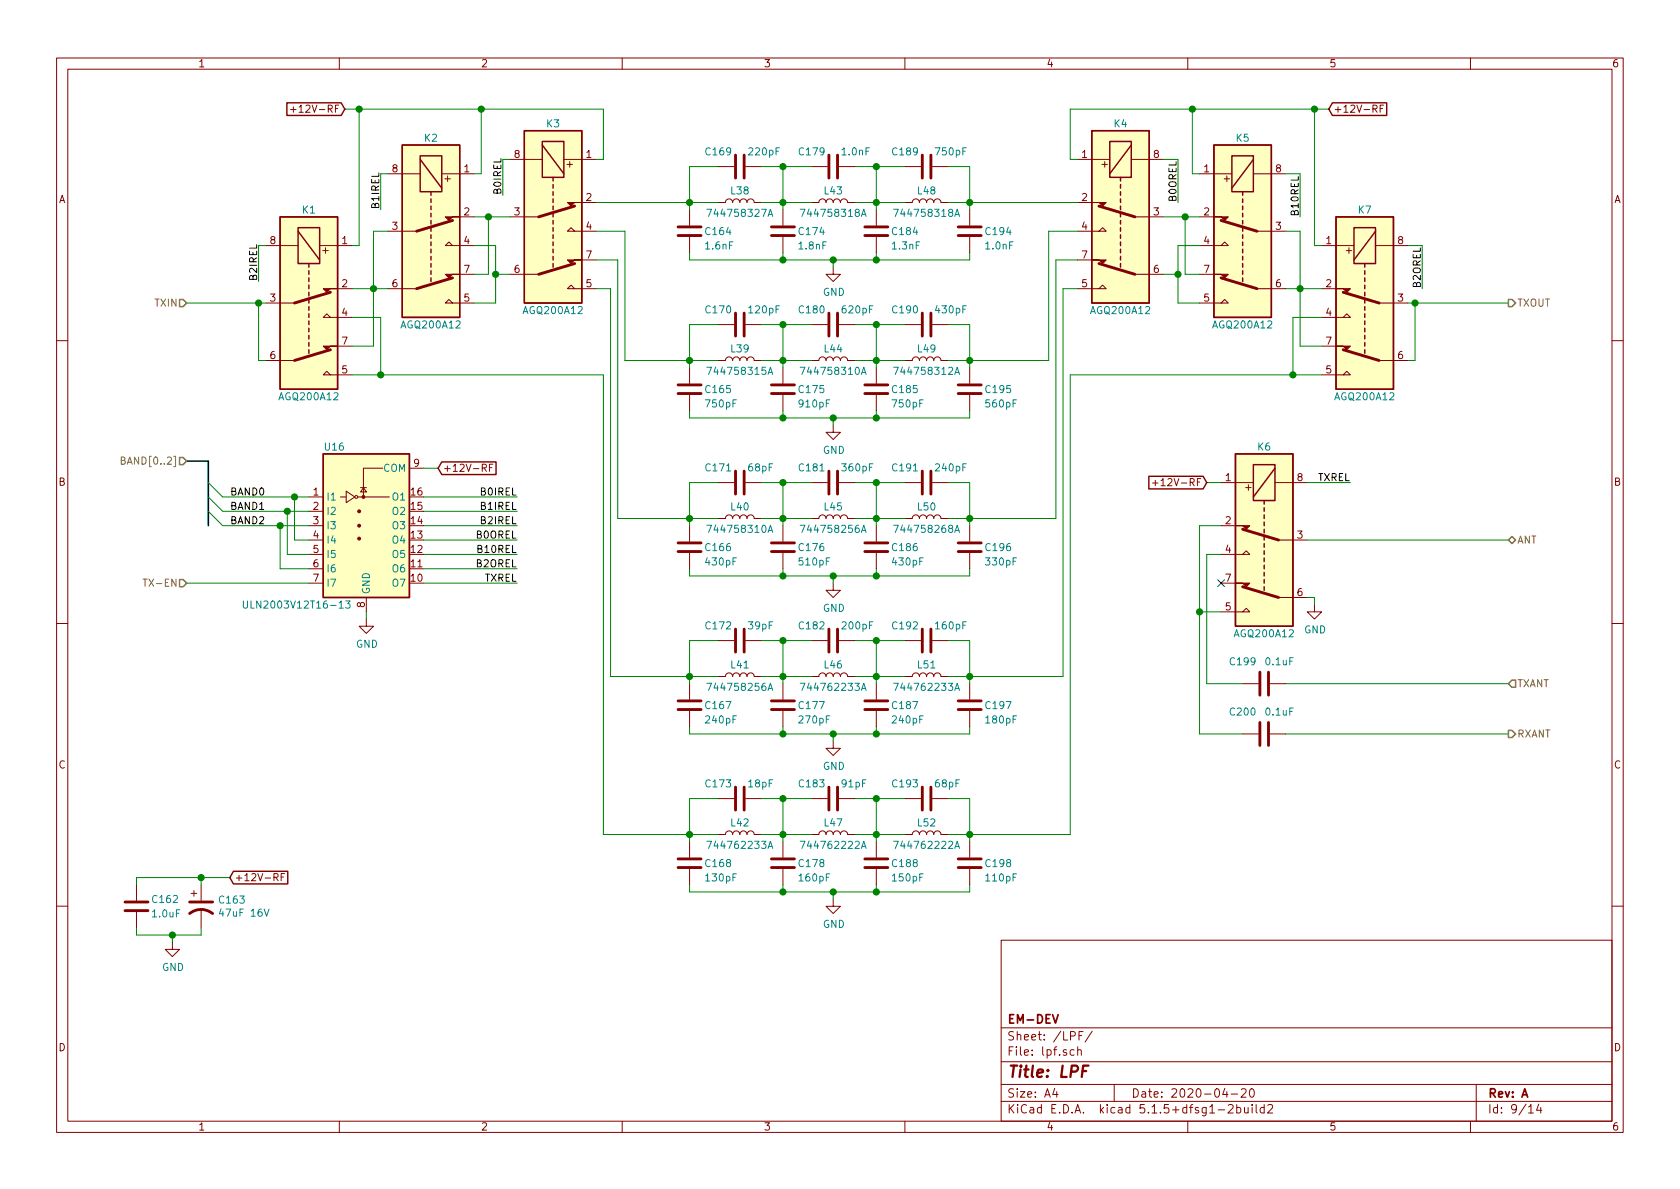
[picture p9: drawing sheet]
<svg xmlns="http://www.w3.org/2000/svg" width="297mm" height="210mm" viewBox="0 0 297 210" stroke-linecap="round" stroke-linejoin="round" font-family="sans-serif">
<g fill="none" stroke="#840000" stroke-width=".18">
<path d="M10 10.3h277v189.9h-277zM12 12.2h273v186.1h-273zM51.4 19.4h.9M51.9 18.9v1M60 10.3v1.9M110 10.3v1.9M160 10.3v1.9M210 10.3v1.9M242.7 19.2l.7-.1v-.4l-.7-.1v1.3M243.1 19.2l.4 .7M244 19.2h.4M244.6 18.6h-.6v1.3"/>
<path d="M260 10.3v1.9M68.6 30.7h5.7M78.1 30.7h5.7M81.3 38.3h2.5M90.2 28.2h5.7M90.2 38.3h5M99.7 28.2h5.7M102.9 35.8h2.5M121.9 37.1v2.8M127 35.8h1.3a.63 .63 0 0 1 .6-.6 .63 .63 0 0 1 .6 .6 .63 .63 0 0 1 .7-.6 .63 .63 0 0 1 .6 .6 .63 .63 0 0 1 .6-.6 .63 .63 0 0 1 .7 .6 .63 .63 0 0 1 .6-.6 .63 .63 0 0 1 .6 .6h1.3M127 29.5h2.8M131.8 29.5h2.8"/>
<path d="M138.4 37.1v2.8M143.5 35.8h1.3a.63 .63 0 0 1 .6-.6 .63 .63 0 0 1 .6 .6 .63 .63 0 0 1 .7-.6 .63 .63 0 0 1 .6 .6 .63 .63 0 0 1 .7-.6 .63 .63 0 0 1 .6 .6 .63 .63 0 0 1 .6-.6 .63 .63 0 0 1 .7 .6h1.2M143.5 29.5h2.8M148.3 29.5h2.8M154.9 37.1v2.8M160 35.8h1.3a.63 .63 0 0 1 .6-.6 .63 .63 0 0 1 .7 .6 .63 .63 0 0 1 .6-.6 .63 .63 0 0 1 .6 .6 .63 .63 0 0 1 .7-.6 .63 .63 0 0 1 .6 .6 .63 .63 0 0 1 .6-.6 .63 .63 0 0 1 .7 .6h1.2M160 29.5h2.8M164.8 29.5h2.8M171.4 37.1v2.8M190.5 28.2h5.7M190.5 35.8h2.5M200 28.2h5.7"/>
<path d="M200.7 38.3h5M212.1 38.3h2.5M212.1 30.7h5.7M221.6 30.7h5.7M47 43.4h5.7M47 53.6h5.1M56.5 43.4h5.7M58.4 56.1l-.6-.6-.7 .6h5.1M59.7 51h2.5M68.6 40.9h5.1M68.6 51h5.1M80 43.4l-.6-.6-.7 .6h5.1"/>
<path d="M80 53.6l-.6-.6-.7 .6h5.1M81.3 48.5h2.5M90.2 48.5h5M101.6 40.9l-.6-.6-.7 .6h5.1M101.6 51l-.6-.6-.7 .6h5.1M102.9 46h2.5M121.9 41.9v2.8M127 57.4h2.8M131.8 57.4h2.8M138.4 41.9v2.8M143.5 57.4h2.8M147.3 47.2v1.3h1.3l-1.3 1.3-1.3-1.3h1.3"/>
<path d="M148.3 57.4h2.8M154.9 41.9v2.8M160 57.4h2.8M164.8 57.4h2.8M171.4 41.9v2.8M190.5 40.9h5.1l-.7-.6-.6 .6M190.5 51h5.1l-.7-.6-.6 .6M190.5 46h2.5M200.7 48.5h5M212.1 43.4h5.1l-.7-.6-.6 .6M212.1 53.6h5.1l-.7-.6-.6 .6M212.1 48.5h2.5"/>
<path d="M222.2 40.9h5.1M222.2 51h5.1M233.7 56.1h5.1l-.7-.6-.6 .6M233.7 51h2.5M233.7 43.4h5.7M243.2 43.4h5.7M243.8 53.6h5.1M10 60.2h2M47 63.7h5.1M58.4 66.3l-.6-.6-.7 .6h5.1M59.7 61.2h2.5M121.9 65v2.8"/>
<path d="M121.9 69.8v2.8M127 63.7h1.3a.63 .63 0 0 1 .6-.6 .63 .63 0 0 1 .6 .6 .63 .63 0 0 1 .7-.6 .63 .63 0 0 1 .6 .6 .63 .63 0 0 1 .6-.6 .63 .63 0 0 1 .7 .6 .63 .63 0 0 1 .6-.6 .63 .63 0 0 1 .6 .6h1.3M138.4 65v2.8M138.4 69.8v2.8M143.5 63.7h1.3a.63 .63 0 0 1 .6-.6 .63 .63 0 0 1 .6 .6 .63 .63 0 0 1 .7-.6 .63 .63 0 0 1 .6 .6 .63 .63 0 0 1 .7-.6 .63 .63 0 0 1 .6 .6 .63 .63 0 0 1 .6-.6 .63 .63 0 0 1 .7 .6h1.2M147.3 75.2v1.2h1.3l-1.3 1.3-1.3-1.3h1.3M154.9 65v2.8M154.9 69.8v2.8M160 63.7h1.3a.63 .63 0 0 1 .6-.6 .63 .63 0 0 1 .7 .6 .63 .63 0 0 1 .6-.6 .63 .63 0 0 1 .6 .6 .63 .63 0 0 1 .7-.6 .63 .63 0 0 1 .6 .6 .63 .63 0 0 1 .6-.6 .63 .63 0 0 1 .7 .6h1.2M171.4 65v2.8M171.4 69.8v2.8M233.7 66.3h5.1l-.7-.6-.6 .6"/>
<path d="M233.7 61.2h2.5M243.8 63.7h5.1M285 60.2h2M54.6 95.5h2.5M54.6 93h2.5M54.6 98h2.5M54.6 87.9h2.5M54.6 90.4h2.5M60.2 87.9h1M61.2 86.9l1.5 1-1.5 1zM63.2 87.9h5.6M63.8 86.2h1"/>
<path d="M64.3 86.2l.5 .8h-1zM67.7 82.8h-3.4v5.1M72.4 82.8h2.5M85.3 82.7l.7-.1v-.4l-.7-.1v1.3M85.6 82.7l.4 .7M86.5 82.7h.5M87.1 82.1h-.6v1.3M121.9 93v2.8M121.9 97.8v2.8M127 91.7h1.3a.63 .63 0 0 1 .6-.6 .63 .63 0 0 1 .6 .6 .63 .63 0 0 1 .7-.6 .63 .63 0 0 1 .6 .6 .63 .63 0 0 1 .6-.6 .63 .63 0 0 1 .7 .6 .63 .63 0 0 1 .6-.6 .63 .63 0 0 1 .6 .6h1.3M127 85.3h2.8M131.8 85.3h2.8"/>
<path d="M138.4 93v2.8M138.4 97.8v2.8M143.5 91.7h1.3a.63 .63 0 0 1 .6-.6 .63 .63 0 0 1 .6 .6 .63 .63 0 0 1 .7-.6 .63 .63 0 0 1 .6 .6 .63 .63 0 0 1 .7-.6 .63 .63 0 0 1 .6 .6 .63 .63 0 0 1 .6-.6 .63 .63 0 0 1 .7 .6h1.2M143.5 85.3h2.8M148.3 85.3h2.8M154.9 93v2.8M154.9 97.8v2.8M160 91.7h1.3a.63 .63 0 0 1 .6-.6 .63 .63 0 0 1 .7 .6 .63 .63 0 0 1 .6-.6 .63 .63 0 0 1 .6 .6 .63 .63 0 0 1 .7-.6 .63 .63 0 0 1 .6 .6 .63 .63 0 0 1 .6-.6 .63 .63 0 0 1 .7 .6h1.2M160 85.3h2.8M164.8 85.3h2.8M171.4 93v2.8M171.4 97.8v2.8"/>
<path d="M203.8 85.4h.9M204.3 84.9v1M215.9 98h5.1l-.7-.6-.6 .6M215.9 85.3h5.7M215.9 93h2.5M225.4 85.3h5.7M226.1 95.5h5M10 110.3h2M54.6 103.1h2.5M54.6 100.6h2.5M64.8 109.5v1.2h1.2l-1.2 1.3-1.3-1.3h1.3M64.8 105.7v2.5"/>
<path d="M127 119.6h1.3a.63 .63 0 0 1 .6-.6 .63 .63 0 0 1 .6 .6 .63 .63 0 0 1 .7-.6 .63 .63 0 0 1 .6 .6 .63 .63 0 0 1 .6-.6 .63 .63 0 0 1 .7 .6 .63 .63 0 0 1 .6-.6 .63 .63 0 0 1 .6 .6h1.3M127 113.3h2.8M131.8 113.3h2.8M143.5 119.6h1.3a.63 .63 0 0 1 .6-.6 .63 .63 0 0 1 .6 .6 .63 .63 0 0 1 .7-.6 .63 .63 0 0 1 .6 .6 .63 .63 0 0 1 .7-.6 .63 .63 0 0 1 .6 .6 .63 .63 0 0 1 .6-.6 .63 .63 0 0 1 .7 .6h1.2M143.5 113.3h2.8M147.3 103.1v1.3h1.3l-1.3 1.3-1.3-1.3h1.3M148.3 113.3h2.8M160 119.6h1.3a.63 .63 0 0 1 .6-.6 .63 .63 0 0 1 .7 .6 .63 .63 0 0 1 .6-.6 .63 .63 0 0 1 .6 .6 .63 .63 0 0 1 .7-.6 .63 .63 0 0 1 .6 .6 .63 .63 0 0 1 .6-.6 .63 .63 0 0 1 .7 .6h1.2M160 113.3h2.8M164.8 113.3h2.8M215.9 108.2h5.1l-.7-.6-.6 .6M215.9 103.1h2.5"/>
<path d="M226.1 105.7h5M232.4 106.9v1.3h1.3l-1.3 1.3-1.3-1.3h1.3M285 110.3h2M121.9 120.9v2.8M121.9 125.7v2.8M138.4 120.9v2.8M138.4 125.7v2.8M147.3 131.1v1.2h1.3l-1.3 1.3-1.3-1.3h1.3M154.9 120.9v2.8M154.9 125.7v2.8M171.4 120.9v2.8M171.4 125.7v2.8"/>
<path d="M219.7 120.9h2.8M219.7 129.8h2.8M224.5 120.9h2.8M224.5 129.8h2.8M24.1 156.5v2.8M33.8 158h1M34.3 157.5v1M35.6 156.5v2.8M48.4 155.1l.7-.1v-.4l-.7-.1v1.2M48.7 155.1l.5 .6M49.7 155.1h.4M50.3 154.5h-.6v1.2"/>
<path d="M121.9 148.8v2.8M121.9 153.7v2.8M127 147.6h1.3a.63 .63 0 0 1 .6-.7 .63 .63 0 0 1 .6 .7 .63 .63 0 0 1 .7-.7 .63 .63 0 0 1 .6 .7 .63 .63 0 0 1 .6-.7 .63 .63 0 0 1 .7 .7 .63 .63 0 0 1 .6-.7 .63 .63 0 0 1 .6 .7h1.3M127 141.2h2.8M131.8 141.2h2.8M138.4 148.8v2.8M138.4 153.7v2.8M143.5 147.6h1.3a.63 .63 0 0 1 .6-.7 .63 .63 0 0 1 .6 .7 .63 .63 0 0 1 .7-.7 .63 .63 0 0 1 .6 .7 .63 .63 0 0 1 .7-.7 .63 .63 0 0 1 .6 .7 .63 .63 0 0 1 .6-.7 .63 .63 0 0 1 .7 .7h1.2M143.5 141.2h2.8M147.3 159v1.3h1.3l-1.3 1.2-1.3-1.2h1.3M148.3 141.2h2.8M154.9 148.8v2.8"/>
<path d="M154.9 153.7v2.8M160 147.6h1.3a.63 .63 0 0 1 .6-.7 .63 .63 0 0 1 .7 .7 .63 .63 0 0 1 .6-.7 .63 .63 0 0 1 .6 .7 .63 .63 0 0 1 .7-.7 .63 .63 0 0 1 .6 .7 .63 .63 0 0 1 .6-.7 .63 .63 0 0 1 .7 .7h1.2M160 141.2h2.8M164.8 141.2h2.8M171.4 148.8v2.8M171.4 153.7v2.8M10 160.2h2M24.1 161.3v2.8M30.5 166.6v1.3h1.2l-1.2 1.3-1.3-1.3h1.3M35.6 160.8v3.3M177 166.3h108v32h-108zM285 160.2h2"/>
<path d="M60 198.3v1.9M110 198.3v1.9M160 198.3v1.9M177 194.8h108M177 191.8h108M177 187.8h108M177 181.8h108M186.5 192.5l-.4 1h1M186.8 193v1M189.9 185.7l-.4-.1-.3 .3 .1 .6h.6M190.6 185.7l.2-.1 .3 .1 .1 .9M190.6 185.1v1.5"/>
<path d="M190.8 183.1h.5M191.5 182.4h-.7v1.5M193.1 182.3l-1.3 2M197 191.8v3M210 198.3v1.9M215.4 196.3h1.1M216.6 192.5l-.4 1h.9M216.9 193v1M217.2 195.5l.2-.2h.4l.2 .5-.9 1h.9M217.7 193.5h1.1M218.7 195.9l.4-.1 .3 .3-.1 .6h-.6M218.7 195.3v1.5"/>
<path d="M219.5 192.7l.2-.2h.3l.3 .2v.3v.2l-.9 .8h.9M220 195.8l.1 .9 .3 .1 .3-.1M220.7 195.8v1M221.1 192.6l.2-.1a.8 .8 0 0 1 .5 .8 .8 .8 0 0 1-.5 .7 1 1 0 0 1-.2-1.4zM221.4 195.3v.2M221.4 195.8v1M222.1 195.3v1.3l.2 .2M223.5 195.9l-.4-.1-.3 .3 .1 .6 .2 .1 .4-.1M223.5 195.3v1.5M224.2 195.5l.2-.2h.3l.3 .5-.9 1h.9M260 198.3v1.9M261 191.8v6.5"/>
<path d="M270.3 195.8l.4-.5v1.5M270.3 196.8h.8M272.1 195.2l-.4 1.1h.9M272.4 195.8v1"/>
<circle cx="63" cy="87.9" r=".25"/>
</g>
<path d="M192.5 188.4h-1l-.2 2" fill="none" stroke="#840000" stroke-width=".41"/>
<path d="M186.1 179.4l.5 1.5 .5-1.5" fill="none" stroke="#840000" stroke-width=".3"/>
<g fill="none" stroke="#008484" stroke-width=".18">
<path d="M125 37h.8l-.5 1.3M135.8 38.3l.4-1.3 .4 1.3M135.9 37.9h.6M141.5 37h.8l-.5 1.3M152.3 38.3l.4-1.3 .4 1.3M152.4 37.9h.6M158 37h.8l-.5 1.3M168.8 38.3l.4-1.3 .4 1.3M168.9 37.9h.6M125 64.9h.8l-.5 1.3M135.8 66.2l.4-1.3 .4 1.3M135.9 65.9h.6"/>
<path d="M141.5 64.9h.8l-.5 1.3M152.3 66.2l.4-1.3 .4 1.3M152.4 65.9h.6M158 64.9h.8l-.5 1.3M168.8 66.2l.4-1.3 .4 1.3M168.9 65.9h.6M125 92.9h.8l-.5 1.3M135.8 94.2l.4-1.3 .4 1.3M135.9 93.8h.6M141.5 92.9h.8l-.5 1.3M152.3 94.2l.4-1.3 .4 1.3M152.4 93.8h.6"/>
<path d="M158 92.9h.8l-.5 1.3M168.8 94.2l.4-1.3 .4 1.3M168.9 93.8h.6M43 106.3v1l.3 .2h.3l.2-.2v-1M61.1 106.3h.8l-.4 .5 .3 .1v.5l-.1 .1-.6-.1M125 120.8h.8l-.5 1.3M135.8 122.1l.4-1.3 .4 1.3M135.9 121.7h.6M141.5 120.8h.8l-.5 1.3M152.3 122.1l.4-1.3 .4 1.3M152.4 121.7h.6M158 120.8h.8l-.5 1.3"/>
<path d="M168.8 122.1l.4-1.3 .4 1.3M168.9 121.7h.6M125 148.8h.8l-.5 1.2M135.8 150l.4-1.2 .4 1.2M135.9 149.7h.6M141.5 148.8h.8l-.5 1.2M152.3 150l.4-1.2 .4 1.2M152.4 149.7h.6M158 148.8h.8l-.5 1.2M168.8 150l.4-1.2 .4 1.2M168.9 149.7h.6M46.7 160.8l.4 1.2 .5-1.2"/>
</g>
<g fill="none" stroke="#840000" stroke-width=".51">
<path d="M80 39l-6.3 1.9M101.6 36.4l-6.4 1.9M130 27.4v4.1M131.6 27.4v4.1M146.6 27.4v4.1M148.1 27.4v4.1M163.1 27.4v4.1M164.6 27.4v4.1M194.3 36.4l6.4 1.9M215.9 39l6.3 1.9M58.4 51.7l-6.3 1.9M80 49.1l-6.3 1.9"/>
<path d="M101.6 46.6l-6.4 1.9M119.9 41.7h4.1M119.9 40.1h4.1M130 55.4v4M131.6 55.4v4M136.4 41.7h4.1M136.4 40.1h4.1M146.6 55.4v4M148.1 55.4v4M152.9 41.7h4.1M152.9 40.1h4.1M163.1 55.4v4"/>
<path d="M164.6 55.4v4M169.4 41.7h4.1M169.4 40.1h4.1M194.3 46.6l6.4 1.9M215.9 49.1l6.3 1.9M237.5 51.7l6.3 1.9M58.4 61.8l-6.3 1.9M119.9 69.6h4.1M119.9 68.1h4.1M136.4 69.6h4.1M136.4 68.1h4.1M152.9 69.6h4.1"/>
<path d="M152.9 68.1h4.1M169.4 69.6h4.1M169.4 68.1h4.1M237.5 61.8l6.3 1.9M119.9 97.5h4.1M119.9 96h4.1M130 83.3v4.1M131.6 83.3v4.1M136.4 97.5h4.1M136.4 96h4.1M146.6 83.3v4.1M148.1 83.3v4.1"/>
<path d="M152.9 97.5h4.1M152.9 96h4.1M163.1 83.3v4.1M164.6 83.3v4.1M169.4 97.5h4.1M169.4 96h4.1M219.7 93.6l6.4 1.9M130 111.2v4.1M131.6 111.2v4.1M146.6 111.2v4.1M148.1 111.2v4.1M163.1 111.2v4.1"/>
<path d="M164.6 111.2v4.1M219.7 103.8l6.4 1.9M222.8 118.9v4M224.3 118.9v4M119.9 125.5h4.1M119.9 123.9h4.1M130 139.2v4.1M131.6 139.2v4.1M136.4 125.5h4.1M136.4 123.9h4.1M146.6 139.2v4.1M148.1 139.2v4.1"/>
<path d="M152.9 125.5h4.1M152.9 123.9h4.1M163.1 139.2v4.1M164.6 139.2v4.1M169.4 125.5h4.1M169.4 123.9h4.1M222.8 127.8v4M224.3 127.8v4M22.1 159.5h4.1M33.5 159.5h4.1M119.9 153.4h4.1M119.9 151.9h4.1"/>
<path d="M136.4 153.4h4.1M136.4 151.9h4.1M152.9 153.4h4.1M152.9 151.9h4.1M169.4 153.4h4.1M169.4 151.9h4.1M22.1 161h4.1M33.5 161.5a3.3 3.3 0 0 1 4.1 0"/>
</g>
<g fill="#ffffc2" stroke="#ffffc2" stroke-width=".18">
<path d="M92.7 23.1h10.2v30.5h-10.2z"/>
<path d="M218.4 80.3h10.2v30.4h-10.2z"/>
<path d="M193 23.1h10.2v30.5h-10.2z"/>
<path d="M57.1 80.3h15.3v25.4h-15.3z"/>
<path d="M236.2 38.3h10.2v30.5h-10.2z"/>
<path d="M214.6 25.6h10.2v30.5h-10.2z"/>
<path d="M49.5 38.3h10.2v30.5h-10.2z"/>
<path d="M71.1 25.6h10.2v30.5h-10.2z"/>
</g>
<g fill="none" stroke="#840000" stroke-width=".25">
<path d="M50.7 18.2h9.6l.7 1.1-.7 1.1h-9.6zM235.6 18.2h9.6v2.2h-9.6l-.7-1.1zM49.5 38.3h10.2v30.5h-10.2zM71.1 25.6h10.2v30.5h-10.2zM74.3 27.6h3.8v6.3h-3.8zM74.3 28.2l3.8 5.1M76.2 33.9v.6M76.2 35.2v.6M76.2 36.4v.7M76.2 37.7v.6M76.2 39v.6M92.7 23.1h10.2v30.5h-10.2z"/>
<path d="M95.9 25h3.8v6.4h-3.8zM95.9 25.6l3.8 5.1M97.8 31.4v.6M97.8 32.6v.7M97.8 33.9v.6M97.8 35.2v.6M97.8 36.4v.7M97.8 37.7v.6M97.8 39v.6M193 23.1h10.2v30.5h-10.2zM196.2 25h3.8v6.4h-3.8zM198.1 31.4v.6"/>
<path d="M198.1 32.6v.7M198.1 33.9v.6M198.1 35.2v.6M198.1 36.4v.7M198.1 37.7v.6M198.1 39v.6M200 25.6l-3.8 5.1M214.6 25.6h10.2v30.5h-10.2zM217.8 27.6h3.8v6.3h-3.8zM219.7 33.9v.6M219.7 35.2v.6M219.7 36.4v.7"/>
<path d="M219.7 37.7v.6M219.7 39v.6M221.6 28.2l-3.8 5.1M236.2 38.3h10.2v30.5h-10.2zM52.7 40.3h3.8v6.3h-3.8zM52.7 40.9l3.8 5.1M54.6 46.6v.6M54.6 47.9v.6M54.6 49.1v.7M54.6 50.4v.6M54.6 51.7v.6M54.6 53v.6"/>
<path d="M54.6 54.2v.7M54.6 55.5v.6M54.6 56.8v.6M54.6 58v.7M54.6 59.3v.6M76.2 40.3v.6M76.2 41.5v.7M76.2 42.8v.6M76.2 44.1v.6M76.2 45.3v.7M76.2 46.6v.6M76.2 47.9v.6"/>
<path d="M76.2 49.1v.7M97.8 40.3v.6M97.8 41.5v.7M97.8 42.8v.6M97.8 44.1v.6M97.8 45.3v.7M97.8 46.6v.6M198.1 40.3v.6M198.1 41.5v.7M198.1 42.8v.6M198.1 44.1v.6M198.1 45.3v.7"/>
<path d="M198.1 46.6v.6M219.7 40.3v.6M219.7 41.5v.7M219.7 42.8v.6M219.7 44.1v.6M219.7 45.3v.7M219.7 46.6v.6M219.7 47.9v.6M219.7 49.1v.7M239.4 40.3h3.8v6.3h-3.8zM241.3 46.6v.6M241.3 47.9v.6"/>
<path d="M241.3 49.1v.7M241.3 50.4v.6M241.3 51.7v.6M241.3 53v.6M241.3 54.2v.7M241.3 55.5v.6M241.3 56.8v.6M241.3 58v.7M241.3 59.3v.6M243.2 40.9l-3.8 5.1M54.6 60.6v.6M54.6 61.8v.7"/>
<path d="M241.3 60.6v.6M241.3 61.8v.7M57.1 80.3h15.3v25.4h-15.3zM78.1 81.7h9.6v2.2h-9.6l-.6-1.1zM203.1 84.2h9.6l.7 1.1-.7 1.2h-9.6zM218.4 80.3h10.2v30.4h-10.2zM221.6 82.2h3.8v6.3h-3.8zM223.5 88.5v.6M223.5 89.8v.6M223.5 91.1v.6M223.5 92.3v.7M223.5 93.6v.6"/>
<path d="M223.5 94.9v.6M223.5 96.1v.7M223.5 97.4v.6M223.5 98.7v.6M223.5 99.9v.7M225.4 82.8l-3.8 5.1M223.5 101.2v.6M223.5 102.5v.6M223.5 103.8v.6M41.3 154.1h9.6v2.2h-9.6l-.7-1.1z"/>
</g>
<g fill="#840000" stroke="#840000" stroke-width=".18">
<path d="M100.3 35.8h2.6h-1.3l-.6 .6z"/>
<path d="M100.3 46h2.6h-1.3l-.6 .6z"/>
<path d="M218.4 93h2.6l-.7 .6-.6-.6z"/>
<path d="M218.4 103.1h2.6l-.7 .7-.6-.7z"/>
<path d="M193 35.8h2.6l-.7 .6-.6-.6z"/>
<path d="M193 46h2.6l-.7 .6-.6-.6z"/>
<path d="M236.2 51h2.6l-.7 .7-.6-.7z"/>
<path d="M236.2 61.2h2.6l-.7 .6-.6-.6z"/>
<path d="M214.6 38.3h2.6l-.7 .7-.6-.7z"/>
<path d="M214.6 48.5h2.6l-.7 .6-.6-.6z"/>
<path d="M57.1 51h2.6h-1.3l-.6 .7z"/>
<path d="M57.1 61.2h2.6h-1.3l-.6 .6z"/>
<path d="M78.7 38.3h2.6h-1.3l-.6 .7z"/>
<path d="M78.7 48.5h2.6h-1.3l-.6 .6z"/>
<circle cx="63.5" cy="95.2" r=".25"/>
<circle cx="63.5" cy="93" r=".25"/>
<circle cx="63.5" cy="90.4" r=".25"/>
<circle cx="64.3" cy="87.9" r=".25"/>
</g>
<path d="M33 81.5h3.8v11.5" fill="none" stroke="#000084" stroke-width=".3"/>
<g fill="none" stroke="#008400" stroke-width=".18">
<path d="M61 19.3h45.7v8.9h-1.3M63.5 19.3v24.1h-1.3M85.1 19.3v11.4h-1.3M210.8 19.3v11.4h1.3M232.4 19.3v24.1h1.3M234.9 19.3h-45.7v8.9h1.3M68.6 30.7h-1.3v6.4M83.8 38.3h6.4M86.4 38.3v10.2h-2.6M90.2 28.2h-1.3v6.3M105.4 35.8h21.6M127 29.5h-5.1v7.6"/>
<path d="M134.6 29.5h8.9M134.6 35.8h8.9M138.4 29.5v7.6M151.1 29.5h8.9M151.1 35.8h8.9M154.9 29.5v7.6M167.6 29.5h3.8v7.6M167.6 35.8h22.9M205.7 38.3h6.4M205.7 28.2h2.6v7.6M209.5 38.3v10.2h2.6M227.3 30.7h2.6v7.6"/>
<path d="M33 53.6h14M45.7 53.6v10.1h1.3M47 43.4h-1.3v6.4M62.2 51h6.4M62.2 56.1h5.1v10.2M68.6 40.9h-2.6v20.3h-3.8M83.8 43.4h3.8v10.2h-3.8M87.6 48.5h2.6M105.4 51h2.5v68.6h19.1M105.4 40.9h5.1v22.8h16.5M105.4 46h3.8v45.7h17.8M121.9 44.7v1.3h49.5v-1.3"/>
<path d="M127 57.4h-5.1v7.6M134.6 57.4h8.9M138.4 44.7v1.3M138.4 57.4v7.6M147.3 46v1.2M151.1 57.4h8.9M154.9 44.7v1.3M154.9 57.4v7.6M167.6 57.4h3.8v7.6M190.5 51h-2.5v68.6h-20.4M190.5 40.9h-5.1v22.8h-17.8M190.5 46h-3.8v45.7h-19.1"/>
<path d="M205.7 48.5h2.6M212.1 43.4h-3.8v10.2h3.8M227.3 51h6.4M227.3 40.9h2.6v20.3h3.8M233.7 56.1h-5.1v10.2M248.9 43.4h2.6v7.6M248.9 53.6h17.8M250.2 53.6v10.1h-1.3M62.2 66.3h44.5v81.3h20.3M121.9 72.6v1.3h49.5v-1.3M134.6 63.7h8.9M138.4 72.6v1.3"/>
<path d="M147.3 73.9v1.3M151.1 63.7h8.9M154.9 72.6v1.3M233.7 66.3h-44.5v81.3h-21.6M36.8 90.4l2.6 2.6h15.2M36.8 85.3l2.6 2.6h15.2M36.8 87.9l2.6 2.5h15.2M49.5 93v7.6h5.1M50.8 90.4v7.6h3.8M52.1 87.9v7.6h2.5M74.9 98h16.5M74.9 93h16.5"/>
<path d="M74.9 95.5h16.5M74.9 87.9h16.5M74.9 90.4h16.5M74.9 82.8h2.6M127 85.3h-5.1v7.7M134.6 85.3h8.9M134.6 91.7h8.9M138.4 85.3v7.7M151.1 85.3h8.9M151.1 91.7h8.9M154.9 85.3v7.7M167.6 85.3h3.8v7.7"/>
<path d="M213.4 85.3h2.5M215.9 98h-2.5v22.9h6.3M215.9 93h-3.8v36.8h7.6M231.1 95.5h35.6M231.1 85.3h7.7M33 103.1h21.6M64.8 108.2v1.3M74.9 103.1h16.5M74.9 100.6h16.5M121.9 100.6v1.2h49.5v-1.2M127 113.3h-5.1v7.6M134.6 119.6h8.9"/>
<path d="M134.6 113.3h8.9M138.4 100.6v1.2M138.4 113.3v7.6M147.3 101.8v1.3M151.1 119.6h8.9M151.1 113.3h8.9M154.9 100.6v1.2M154.9 113.3v7.6M167.6 113.3h3.8v7.6M212.1 108.2h3.8M231.1 105.7h1.3v1.2M121.9 128.5v1.3h49.5v-1.3"/>
<path d="M138.4 128.5v1.3M147.3 129.8v1.3M154.9 128.5v1.3M227.3 120.9h39.4M227.3 129.8h39.4M35.6 155.2v1.3M40.6 155.2h-16.5v1.3M121.9 156.5v1.2h49.5v-1.2M127 141.2h-5.1v7.6M134.6 147.6h8.9M134.6 141.2h8.9M138.4 141.2v7.6"/>
<path d="M138.4 156.5v1.2M147.3 157.7v1.3M151.1 147.6h8.9M151.1 141.2h8.9M154.9 141.2v7.6M154.9 156.5v1.2M167.6 141.2h3.8v7.6M24.1 164.1v1.2h11.5v-1.2M30.5 165.3v1.3"/>
</g>
<path d="M31.7 53h.7l.6 .6-.6 .6h-.7zM266.7 53h.6l.7 .6-.7 .6h-.6zM31.7 80.9h.7l.6 .6-.6 .7h-.7zM266.7 95.5l.6-.6 .7 .6-.7 .6zM31.7 102.5h.7l.6 .6-.6 .7h-.7zM266.7 129.2h.6l.7 .6-.7 .6h-.6zM267.3 120.3h.7v1.2h-.7l-.6-.6z" fill="none" stroke="#848400" stroke-width=".25"/>
<path d="M21.4 81.4h.6l.1-.2-.1-.3-.6-.1v1.3h.5l.2-.1v-.3l-.3-.3M25.3 102.4h.7" fill="none" stroke="#848400" stroke-width=".18"/>
<g fill="#008400" stroke="#008400" stroke-width=".25">
<circle cx="171.5" cy="147.6" r=".51"/>
<circle cx="87.6" cy="48.5" r=".51"/>
<circle cx="154.9" cy="157.7" r=".51"/>
<circle cx="138.4" cy="35.8" r=".51"/>
<circle cx="121.9" cy="63.7" r=".51"/>
<circle cx="30.5" cy="165.3" r=".51"/>
<circle cx="171.5" cy="35.8" r=".51"/>
<circle cx="154.9" cy="57.4" r=".51"/>
<circle cx="154.9" cy="73.9" r=".51"/>
<circle cx="154.9" cy="147.6" r=".51"/>
<circle cx="138.4" cy="46" r=".51"/>
<circle cx="154.9" cy="141.2" r=".51"/>
<circle cx="171.5" cy="63.7" r=".51"/>
<circle cx="138.4" cy="141.2" r=".51"/>
<circle cx="35.6" cy="155.2" r=".51"/>
<circle cx="86.4" cy="38.3" r=".51"/>
<circle cx="147.3" cy="46" r=".51"/>
<circle cx="154.9" cy="63.7" r=".51"/>
<circle cx="212.1" cy="108.2" r=".51"/>
<circle cx="138.4" cy="57.4" r=".51"/>
<circle cx="147.3" cy="73.9" r=".51"/>
<circle cx="147.3" cy="157.7" r=".51"/>
<circle cx="138.4" cy="29.5" r=".51"/>
<circle cx="85.1" cy="19.3" r=".51"/>
<circle cx="147.3" cy="129.8" r=".51"/>
<circle cx="147.3" cy="101.8" r=".51"/>
<circle cx="121.9" cy="35.8" r=".51"/>
<circle cx="171.5" cy="119.6" r=".51"/>
<circle cx="210.8" cy="19.3" r=".51"/>
<circle cx="154.9" cy="113.3" r=".51"/>
<circle cx="154.9" cy="46" r=".51"/>
<circle cx="121.9" cy="119.6" r=".51"/>
<circle cx="250.2" cy="53.6" r=".51"/>
<circle cx="171.5" cy="91.7" r=".51"/>
<circle cx="228.6" cy="66.3" r=".51"/>
<circle cx="138.4" cy="119.6" r=".51"/>
<circle cx="154.9" cy="129.8" r=".51"/>
<circle cx="138.4" cy="129.8" r=".51"/>
<circle cx="229.9" cy="51" r=".51"/>
<circle cx="209.6" cy="38.3" r=".51"/>
<circle cx="154.9" cy="35.8" r=".51"/>
<circle cx="154.9" cy="119.6" r=".51"/>
<circle cx="138.4" cy="113.3" r=".51"/>
<circle cx="208.3" cy="48.5" r=".51"/>
<circle cx="52.1" cy="87.9" r=".51"/>
<circle cx="121.9" cy="91.7" r=".51"/>
<circle cx="138.4" cy="147.6" r=".51"/>
<circle cx="138.4" cy="91.7" r=".51"/>
<circle cx="232.4" cy="19.3" r=".51"/>
<circle cx="66" cy="51" r=".51"/>
<circle cx="63.5" cy="19.3" r=".51"/>
<circle cx="138.4" cy="101.8" r=".51"/>
<circle cx="50.8" cy="90.4" r=".51"/>
<circle cx="138.4" cy="73.9" r=".51"/>
<circle cx="138.4" cy="157.7" r=".51"/>
<circle cx="121.9" cy="147.6" r=".51"/>
<circle cx="67.3" cy="66.3" r=".51"/>
<circle cx="49.5" cy="93" r=".51"/>
<circle cx="138.4" cy="63.7" r=".51"/>
<circle cx="138.4" cy="85.3" r=".51"/>
<circle cx="154.9" cy="91.7" r=".51"/>
<circle cx="45.7" cy="53.6" r=".51"/>
<circle cx="154.9" cy="101.8" r=".51"/>
<circle cx="154.9" cy="29.5" r=".51"/>
<circle cx="154.9" cy="85.3" r=".51"/>
</g>
<path d="M215.3 102.5l1.2 1.2M216.5 102.5l-1.2 1.2" fill="none" stroke="#000084" stroke-width=".18"/>
<text font-size="2.8" fill="#840000" x="178" y="190.5">Title: LPF</text>
<g font-size="2.1" fill="#840000">
<text x="178" y="184">Sheet: /LPF/</text>
<text x="178" y="181">EM-DEV</text>
<text x="178" y="186.7">File: lpf.sch</text>
<text x="178" y="196.9">KiCad E.D.A. kicad 5.1.5+dfsg1-2build2</text>
<text x="178" y="194.1">Size: A4</text>
<text x="200" y="194.1">Date: 2020-04-20</text>
<text x="263" y="194.1">Rev: A</text>
<text x="263" y="196.9">Id: 9/14</text>
</g>
<g font-size="1.8" fill="#840000">
<text x="35" y="11.9">1</text>
<text x="85" y="11.9">2</text>
<text x="135" y="11.9">3</text>
<text x="185" y="11.9">4</text>
<text x="235" y="11.9">5</text>
<text x="285" y="11.9">6</text>
<text x="53" y="19.9">+12V-RF</text>
<text x="235.7" y="19.9">+12V-RF</text>
<text x="91" y="27.9">8</text>
<text x="101.3" y="29.6" transform="rotate(-90 101.3 29.6)">+</text>
<text x="103.7" y="27.9">1</text>
<text x="191.3" y="27.9">1</text>
<text x="195.9" y="29.6" transform="rotate(-90 195.9 29.6)">+</text>
<text x="204" y="27.9">8</text>
<text x="10.4" y="35.9">A</text>
<text x="69.4" y="30.5">8</text>
<text x="79.7" y="32.1" transform="rotate(-90 79.7 32.1)">+</text>
<text x="82.1" y="30.5">1</text>
<text x="103.7" y="35.6">2</text>
<text x="191.3" y="35.6">2</text>
<text x="212.9" y="30.5">1</text>
<text x="217.5" y="32.1" transform="rotate(-90 217.5 32.1)">+</text>
<text x="225.6" y="30.5">8</text>
<text x="285.4" y="35.9">A</text>
<text x="69.4" y="40.6">3</text>
<text x="82.1" y="38.1">2</text>
<text x="91" y="38.1">3</text>
<text x="103.7" y="40.6">4</text>
<text x="191.3" y="40.6">4</text>
<text x="204" y="38.1">3</text>
<text x="212.9" y="38.1">2</text>
<text x="225.6" y="40.6">3</text>
<text x="47.8" y="43.2">8</text>
<text x="58.1" y="44.8" transform="rotate(-90 58.1 44.8)">+</text>
<text x="60.5" y="43.2">1</text>
<text x="82.1" y="43.2">4</text>
<text x="103.7" y="45.7">7</text>
<text x="191.3" y="45.7">7</text>
<text x="212.9" y="43.2">4</text>
<text x="234.5" y="43.2">1</text>
<text x="239.1" y="44.8" transform="rotate(-90 239.1 44.8)">+</text>
<text x="247.2" y="43.2">8</text>
<text x="47.8" y="53.3">3</text>
<text x="60.5" y="50.8">2</text>
<text x="69.4" y="50.8">6</text>
<text x="82.1" y="53.3">5</text>
<text x="82.1" y="48.3">7</text>
<text x="91" y="48.3">6</text>
<text x="103.7" y="50.8">5</text>
<text x="191.3" y="50.8">5</text>
<text x="204" y="48.3">6</text>
<text x="212.9" y="53.3">5</text>
<text x="212.9" y="48.3">7</text>
<text x="225.6" y="50.8">6</text>
<text x="234.5" y="50.8">2</text>
<text x="247.2" y="53.3">3</text>
<text x="60.5" y="55.9">4</text>
<text x="234.5" y="55.9">4</text>
<text x="47.8" y="63.5">6</text>
<text x="60.5" y="61">7</text>
<text x="234.5" y="61">7</text>
<text x="247.2" y="63.5">6</text>
<text x="60.5" y="66">5</text>
<text x="234.5" y="66">5</text>
<text x="73.2" y="82.5">9</text>
<text x="78.3" y="83.4">+12V-RF</text>
<text x="10.4" y="85.9">B</text>
<text x="55.4" y="87.6">1</text>
<text x="72.7" y="87.6">16</text>
<text x="205.4" y="86">+12V-RF</text>
<text x="216.7" y="85.1">1</text>
<text x="221.3" y="86.7" transform="rotate(-90 221.3 86.7)">+</text>
<text x="229.4" y="85.1">8</text>
<text x="285.4" y="85.9">B</text>
<text x="55.4" y="90.2">2</text>
<text x="55.4" y="92.7">3</text>
<text x="55.4" y="95.2">4</text>
<text x="72.7" y="95.2">13</text>
<text x="72.7" y="92.7">14</text>
<text x="72.7" y="90.2">15</text>
<text x="216.7" y="92.7">2</text>
<text x="229.4" y="95.2">3</text>
<text x="55.4" y="97.8">5</text>
<text x="55.4" y="100.3">6</text>
<text x="72.7" y="100.3">11</text>
<text x="72.7" y="97.8">12</text>
<text x="216.7" y="97.8">4</text>
<text x="55.4" y="102.9">7</text>
<text x="64.5" y="107.4" transform="rotate(-90 64.5 107.4)">8</text>
<text x="72.7" y="102.9">10</text>
<text x="216.7" y="107.9">5</text>
<text x="216.7" y="102.9">7</text>
<text x="229.4" y="105.4">6</text>
<text x="10.4" y="135.9">C</text>
<text x="285.4" y="135.9">C</text>
<text x="41.4" y="155.8">+12V-RF</text>
<text x="10.4" y="185.9">D</text>
<text x="285.4" y="185.9">D</text>
<text x="35" y="199.9">1</text>
<text x="85" y="199.9">2</text>
<text x="135" y="199.9">3</text>
<text x="185" y="199.9">4</text>
<text x="235" y="199.9">5</text>
<text x="285" y="199.9">6</text>
</g>
<g font-size="1.8" fill="#008484">
<text x="96.7" y="22.5">K3</text>
<text x="197" y="22.5">K4</text>
<text x="75.1" y="25.1">K2</text>
<text x="124.9" y="27.5">C169</text>
<text x="132.5" y="27.5">220pF</text>
<text x="141.4" y="27.5">C179</text>
<text x="149" y="27.5">1.0nF</text>
<text x="157.9" y="27.5">C189</text>
<text x="165.6" y="27.5">750pF</text>
<text x="218.6" y="25.1">K5</text>
<text x="129.3" y="34.4">L38</text>
<text x="145.8" y="34.4">L43</text>
<text x="162.3" y="34.4">L48</text>
<text x="53.5" y="37.8">K1</text>
<text x="124.9" y="41.6">C164</text>
<text x="125.7" y="38.3">744758327A</text>
<text x="141.4" y="41.6">C174</text>
<text x="142.2" y="38.3">744758318A</text>
<text x="157.9" y="41.6">C184</text>
<text x="158.7" y="38.3">744758318A</text>
<text x="174.4" y="41.6">C194</text>
<text x="240.2" y="37.8">K7</text>
<text x="124.8" y="44.1">1.6nF</text>
<text x="141.4" y="44.1">1.8nF</text>
<text x="157.9" y="44.1">1.3nF</text>
<text x="174.4" y="44.1">1.0nF</text>
<text x="145.5" y="52.3">GND</text>
<text x="71.1" y="58.1">AGQ200A12</text>
<text x="92.7" y="55.5">AGQ200A12</text>
<text x="124.9" y="55.4">C170</text>
<text x="132.5" y="55.4">120pF</text>
<text x="141.4" y="55.4">C180</text>
<text x="149" y="55.4">620pF</text>
<text x="157.9" y="55.4">C190</text>
<text x="165.6" y="55.4">430pF</text>
<text x="193" y="55.5">AGQ200A12</text>
<text x="214.6" y="58.1">AGQ200A12</text>
<text x="129.3" y="62.3">L39</text>
<text x="145.8" y="62.3">L44</text>
<text x="162.3" y="62.3">L49</text>
<text x="49.5" y="70.8">AGQ200A12</text>
<text x="124.9" y="69.5">C165</text>
<text x="125.7" y="66.3">744758315A</text>
<text x="141.4" y="69.5">C175</text>
<text x="142.2" y="66.3">744758310A</text>
<text x="157.9" y="69.5">C185</text>
<text x="158.7" y="66.3">744758312A</text>
<text x="174.4" y="69.5">C195</text>
<text x="236.2" y="70.8">AGQ200A12</text>
<text x="124.9" y="72.1">750pF</text>
<text x="141.4" y="72.1">910pF</text>
<text x="157.9" y="72.1">750pF</text>
<text x="174.4" y="72.1">560pF</text>
<text x="57.5" y="79.7">U16</text>
<text x="67.8" y="83.4">COM</text>
<text x="124.9" y="83.4">C171</text>
<text x="132.4" y="83.4">68pF</text>
<text x="141.4" y="83.4">C181</text>
<text x="145.5" y="80.3">GND</text>
<text x="149" y="83.4">360pF</text>
<text x="157.9" y="83.4">C191</text>
<text x="165.6" y="83.4">240pF</text>
<text x="222.4" y="79.7">K6</text>
<text x="57.7" y="88.5">I1</text>
<text x="69.5" y="88.5">O1</text>
<text x="57.7" y="91.1">I2</text>
<text x="57.7" y="93.6">I3</text>
<text x="69.5" y="93.6">O3</text>
<text x="69.5" y="91.1">O2</text>
<text x="125.7" y="94.2">744758310A</text>
<text x="129.3" y="90.3">L40</text>
<text x="142.2" y="94.2">744758256A</text>
<text x="145.8" y="90.3">L45</text>
<text x="158.7" y="94.2">744758268A</text>
<text x="162.3" y="90.3">L50</text>
<text x="57.7" y="96.1">I4</text>
<text x="57.7" y="98.7">I5</text>
<text x="57.7" y="101.2">I6</text>
<text x="69.5" y="101.2">O6</text>
<text x="69.5" y="98.7">O5</text>
<text x="69.5" y="96.1">O4</text>
<text x="124.9" y="97.5">C166</text>
<text x="124.9" y="100">430pF</text>
<text x="141.4" y="97.5">C176</text>
<text x="141.4" y="100">510pF</text>
<text x="157.9" y="97.5">C186</text>
<text x="157.9" y="100">430pF</text>
<text x="174.4" y="97.5">C196</text>
<text x="174.4" y="100">330pF</text>
<text x="44.3" y="107.6">ULN2003V12T16-13</text>
<text x="57.7" y="103.8">I7</text>
<text x="65.4" y="105.2" transform="rotate(-90 65.4 105.2)">GND</text>
<text x="69.5" y="103.8">O7</text>
<text x="124.9" y="111.3">C172</text>
<text x="132.4" y="111.3">39pF</text>
<text x="141.4" y="111.3">C182</text>
<text x="145.5" y="108.2">GND</text>
<text x="149" y="111.3">200pF</text>
<text x="157.9" y="111.3">C192</text>
<text x="165.6" y="111.3">160pF</text>
<text x="218.4" y="112.7">AGQ200A12</text>
<text x="230.6" y="112">GND</text>
<text x="62.9" y="114.5">GND</text>
<text x="129.3" y="118.2">L41</text>
<text x="145.8" y="118.2">L46</text>
<text x="162.3" y="118.2">L51</text>
<text x="217.6" y="117.6">C199</text>
<text x="223.9" y="117.6">0.1uF</text>
<text x="124.9" y="125.4">C167</text>
<text x="125.7" y="122.2">744758256A</text>
<text x="141.4" y="125.4">C177</text>
<text x="142.2" y="122.2">744762233A</text>
<text x="157.9" y="125.4">C187</text>
<text x="158.7" y="122.2">744762233A</text>
<text x="174.4" y="125.4">C197</text>
<text x="124.9" y="127.9">240pF</text>
<text x="141.4" y="127.9">270pF</text>
<text x="157.9" y="127.9">240pF</text>
<text x="174.4" y="127.9">180pF</text>
<text x="217.6" y="126.5">C200</text>
<text x="223.9" y="126.5">0.1uF</text>
<text x="145.5" y="136.1">GND</text>
<text x="124.9" y="139.2">C173</text>
<text x="132.4" y="139.2">18pF</text>
<text x="141.4" y="139.2">C183</text>
<text x="148.9" y="139.2">91pF</text>
<text x="157.9" y="139.2">C193</text>
<text x="165.4" y="139.2">68pF</text>
<text x="129.3" y="146.1">L42</text>
<text x="145.8" y="146.1">L47</text>
<text x="162.3" y="146.1">L52</text>
<text x="124.9" y="153.3">C168</text>
<text x="124.9" y="155.9">130pF</text>
<text x="125.7" y="150.1">744762233A</text>
<text x="141.4" y="153.3">C178</text>
<text x="141.4" y="155.9">160pF</text>
<text x="142.2" y="150.1">744762222A</text>
<text x="157.9" y="153.3">C188</text>
<text x="157.9" y="155.9">150pF</text>
<text x="158.7" y="150.1">744762222A</text>
<text x="174.4" y="153.3">C198</text>
<text x="174.4" y="155.9">110pF</text>
<text x="27.1" y="159.7">C162</text>
<text x="38.9" y="159.8">C163</text>
<text x="27.1" y="162.2">1.0uF</text>
<text x="39.2" y="162.1">47uF 16V</text>
<text x="145.5" y="164.1">GND</text>
<text x="28.7" y="171.7">GND</text>
</g>
<g font-size="1.8">
<text x="88.6" y="34.5" transform="rotate(-90 88.6 34.5)">B0IREL</text>
<text x="208" y="35.8" transform="rotate(-90 208 35.8)">B0OREL</text>
<text x="67.1" y="37.1" transform="rotate(-90 67.1 37.1)">B1IREL</text>
<text x="229.6" y="38.3" transform="rotate(-90 229.6 38.3)">B10REL</text>
<text x="45.5" y="49.8" transform="rotate(-90 45.5 49.8)">B2IREL</text>
<text x="251.2" y="51" transform="rotate(-90 251.2 51)">B2OREL</text>
<text x="40.6" y="87.6">BAND0</text>
<text x="85.1" y="87.6">B0IREL</text>
<text x="233" y="85.1">TXREL</text>
<text x="40.6" y="92.7">BAND2</text>
<text x="40.6" y="90.2">BAND1</text>
<text x="84.3" y="95.2">B0OREL</text>
<text x="85.1" y="90.2">B1IREL</text>
<text x="85.1" y="92.7">B2IREL</text>
<text x="84.3" y="100.3">B2OREL</text>
<text x="84.7" y="97.8">B10REL</text>
<text x="85.6" y="102.9">TXREL</text>
</g>
<g font-size="1.8" fill="#848400">
<text x="27.5" y="54.2">TXIN</text>
<text x="268.2" y="54.2">TXOUT</text>
<text x="22.3" y="82.2">BAND[0..2]</text>
<text x="268.2" y="96.1">ANT</text>
<text x="26.2" y="103.8">TX-EN</text>
<text x="268.2" y="121.5">TXANT</text>
<text x="268.2" y="130.4">RXANT</text>
</g>
</svg>
